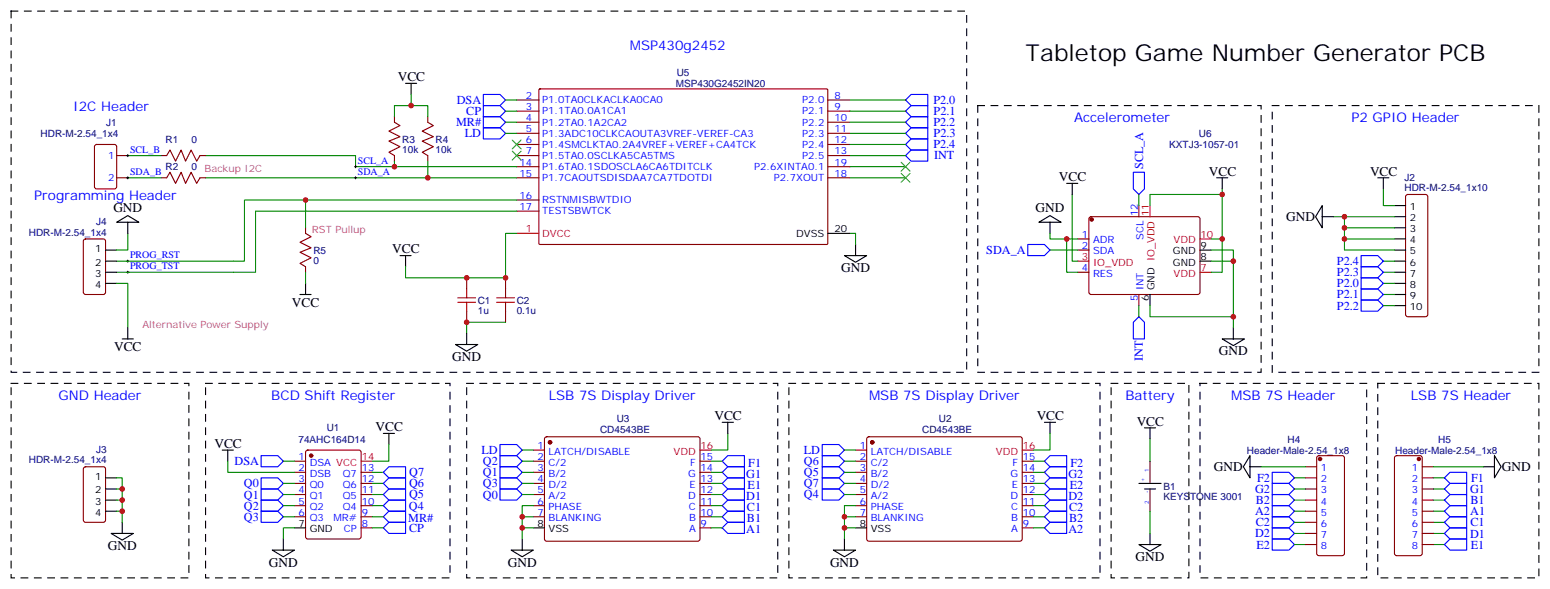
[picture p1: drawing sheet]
<svg xmlns="http://www.w3.org/2000/svg" width="492mm" height="187mm" viewBox="0 0 492 187" stroke-linecap="round" stroke-linejoin="round" font-family="sans-serif">
<g fill="none" stroke="#870000" stroke-width=".35">
<path d="M125.2 37v1.8l1.8 1.1-3.5 1.7 3.5 1.8-3.5 1.4 3.5 1.8-3.5 1.7 1.7 1.1v1.8M135.8 37v1.8l1.8 1.1-3.5 1.7 3.5 1.8-3.5 1.4 3.5 1.8-3.5 1.7 1.7 1.1v1.8M164 31.8h7.1M164 35.3h7.1M164 38.8h7.1M171.2 28.4l.2-.2 91.2 .1 .2 .3v48.8l-.3 .2h-91.2l-.2-.3zM262.8 31.8h7.1M262.8 35.3h7.1M262.8 38.8h7.1M30.2 46.1l.5-.2h5.6l.7 .4v13l-.4 .6-5.9 .1-.7-.5v-12.9zM37 49.4h3.6M37 56.4h3.6"/>
<path d="M51.2 49.4h1.7l1.1-1.8 1.7 3.6 1.8-3.6 1.4 3.6 1.8-3.6 1.7 3.6 1.1-1.8h1.8M51.2 56.4h1.7l1.1-1.7 1.7 3.5 1.8-3.5 1.4 3.5 1.8-3.5 1.7 3.5 1.1-1.8h1.8M164 42.3h7.1M164 45.9h7.1M164 49.4h7.1M164 52.9h7.1M164 56.4h7.1M262.8 42.3h7.1M262.8 45.9h7.1M262.8 49.4h7.1M262.8 52.9h7.1M262.8 56.4h7.1"/>
<path d="M26.7 76.1l.5-.3h5.6l.7 .5v16.5l-.4 .6-5.9 .1-.7-.5v-16.4zM97 72.3v1.8l1.8 1-3.6 1.8 3.6 1.8-3.6 1.4 3.6 1.7-3.6 1.8 1.8 1.1v1.7M164 63.5h7.1M164 67h7.1M342.2 75.8h3.5M342.2 79.4h3.5M346 69l.4-.2h33.9l.5 .2 .2 .5-.1 23.6-.6 .4-34.1-.1-.5-.6v-23.3zM361.6 65.3v3.5M446.5 61.9l.5-.2h5.6l.5 .2 .2 .5v37.4l-.2 .5-.5 .2h-5.6l-.5-.2-.2-.5v-37.4zM148.2 88.2v3.5M148.2 98.8v3.5M160.5 88.2v3.5"/>
<path d="M160.5 98.8v3.5M342.2 86.4h3.5M361.6 93.5v3.5M173.1 138.8l.5-.2 48.2 .1 .4 .6v32.1l-.7 .4-48.2-.1-.4-.6v-31.8zM275.4 138.8l.5-.2 48.2 .1 .5 .6-.1 32.1-.7 .4-48.2-.1-.4-.6v-31.8zM26.7 148.4l.5-.2h5.6l.7 .4v16.5l-.4 .7h-5.9l-.7-.5v-16.4zM93.5 146.4h3.5M93.5 149.9h3.5M93.5 153.5h3.5M93.5 157h3.5M97.2 143.1l.5-.2h16.2l.7 .4 .1 27.1-.5 .6-16.5 .1-.6-.5-.1-27zM114.7 149.9h3.5"/>
<path d="M114.7 153.5h3.5M114.7 157h3.5M169.3 146.4h3.6M169.3 149.9h3.6M169.3 153.5h3.6M169.3 157h3.6M169.3 142.9h3.6M222.2 146.4h3.6M222.2 149.9h3.6M222.2 153.5h3.6M222.2 157h3.6M271.6 146.4h3.6"/>
<path d="M271.6 149.9h3.6M271.6 153.5h3.6M271.6 157h3.6M271.6 142.9h3.6M324.6 146.4h3.5M324.6 149.9h3.5M324.6 153.5h3.5M324.6 157h3.5M365.1 146.4v7.1M365.1 155.2v7.1M414.5 148.2h3.5M414.5 151.7h3.5"/>
<path d="M414.5 155.2h3.5M414.5 158.7h3.5M418.3 144.8l.4-.2h7.5l.6 .5 .1 30.6-.5 .6-7.7 .1-.6-.5-.1-30.6zM443 144.8l.4-.2h7.4l.7 .5 .1 30.6-.5 .6-7.7 .1-.6-.5-.1-30.6zM451.6 148.2h3.5M451.6 151.7h3.5M451.6 155.2h3.5M451.6 158.7h3.5M93.5 160.5h3.5M93.5 164h3.5M114.7 160.5h3.5M114.7 164h3.5"/>
<path d="M114.7 167.6h3.5M169.3 160.5h3.6M169.3 164h3.6M222.2 160.5h3.6M222.2 164h3.6M222.2 167.6h3.6M271.6 160.5h3.6M271.6 164h3.6M324.6 160.5h3.5M324.6 164h3.5M324.6 167.6h3.5M414.5 162.3h3.5"/>
<path d="M414.5 165.8h3.5M414.5 169.3h3.5M414.5 172.9h3.5M451.6 162.3h3.5M451.6 165.8h3.5M451.6 169.3h3.5M451.6 172.9h3.5"/>
</g>
<g fill="#870000" stroke="#870000" stroke-width=".35">
<circle cx="98.8" cy="144.6" r=".53"/>
<circle cx="276.9" cy="140.4" r=".53"/>
<circle cx="174.6" cy="140.4" r=".53"/>
<circle cx="419.1" cy="145.7" r=".53"/>
<circle cx="450.5" cy="145.7" r=".53"/>
<circle cx="346.6" cy="69.7" r=".53"/>
</g>
<g fill="none" stroke="#000" stroke-width=".35">
<path d="M128.8 26.5h3.5M130.5 26.5v3.5M338.7 58.2h3.5M340.4 58.2v3.5M386.3 56.4h3.5M388.1 56.4v3.6M437.4 56.4h3.6M439.2 56.4v3.6M33.5 79.4h3.5M37 70.6l3.6-2.2 3.5 2.2zM40.6 70.6v3.5M262.8 74.1h7.1"/>
<path d="M271.6 77.6v3.5M329.8 70.6l3.6-2.2 3.5 2.2zM333.4 70.6v3.5M381 79.4h3.5M419.8 65.3v7l-2.1-3.5zM419.8 68.8h3.5M442.7 79.4h3.6M442.7 65.3h3.6M442.7 68.8h3.6M442.7 72.3h3.6M442.7 75.8h3.6M33.5 82.9h3.5"/>
<path d="M33.5 86.4h3.5M33.5 90h3.5M95.2 93.5h3.6M97 90v3.5M127 81.1h3.5M128.8 81.1v3.6M268.1 81.1h7.1l-3.6 2.2zM365.1 93.5v3.5M381 82.9h3.5M442.7 82.9h3.6M442.7 86.4h3.6M442.7 90h3.6"/>
<path d="M442.7 93.5h3.6M442.7 97h3.6M38.8 107.6h3.5M40.6 104.1v3.5M144.6 109.4h7.1l-3.5 2.1zM148.2 105.8v3.6M388.1 107.6h7l-3.5 2.1zM391.6 104.1v3.5M121.7 137.6h3.5M123.5 137.6v3.5M229.3 134.1h3.5M231.1 134.1v3.5"/>
<path d="M331.6 134.1h3.5M333.4 134.1v3.5M363.4 135.8h3.5M365.1 135.8v3.5M33.5 155.2h3.5M33.5 151.7h3.5M33.5 158.7h3.5M70.6 142.9h3.5M72.3 142.9v3.5M361.6 153.5h7.1M363.4 155.2h3.5M396.9 144.6v7.1l-2.1-3.5z"/>
<path d="M396.9 148.2h3.5M471 148.2h3.5M474.5 144.6l2.1 3.6-2.1 3.5zM33.5 162.3h3.5M35.3 169.3h7l-3.5 2.1zM38.8 165.8v3.5M86.4 174.6h7.1l-3.5 2.1zM90 171.1v3.5M93.5 167.6h3.5M162.3 174.6h7l-3.5 2.1zM165.8 171.1v3.5M169.3 167.6h3.6"/>
<path d="M264.6 174.6h7l-3.5 2.1zM268.1 171.1v3.5M271.6 167.6h3.6M361.6 172.9h7.1l-3.6 2.1zM365.1 169.3v3.6"/>
</g>
<path d="M164 74.1h7.1M365.1 65.3v3.5M381 75.8h3.5M342.2 82.9h3.5M381 86.4h3.5M114.7 146.4h3.5M222.2 142.9h3.6M324.6 142.9h3.5" fill="none" stroke="#f00" stroke-width=".35"/>
<g fill="none" stroke="#00f" stroke-width=".35">
<path d="M153.5 30h5.2l1.8 1.8-1.8 1.7h-5.2zM153.5 33.5h5.2l1.8 1.8-1.8 1.7h-5.2zM153.5 37h5.2l1.8 1.8-1.8 1.8h-5.2zM287.5 31.8l1.8-1.8h5.3v3.5h-5.3zM287.5 38.8l1.8-1.8h5.3v3.6h-5.3zM289.3 33.5h5.3v3.5h-5.3l-1.8-1.7zM153.5 40.6h5.2l1.8 1.7-1.8 1.8h-5.2zM287.5 49.4l1.8-1.8h5.3v3.6h-5.3zM289.3 40.6h5.3v3.5h-5.3l-1.8-1.8zM289.3 44.1h5.3v3.5h-5.3l-1.8-1.7zM359.8 54.7h3.6v5.3l-1.8 1.7-1.8-1.7zM326.3 77.6h5.3l1.8 1.8-1.8 1.7h-5.3z"/>
<path d="M432.2 95.2h5.2l1.8 1.8-1.8 1.8h-5.2zM432.2 91.7h5.2l1.8 1.8-1.8 1.7h-5.2zM432.2 88.2h5.2l1.8 1.8-1.8 1.7h-5.2zM432.2 84.7h5.2l1.8 1.7-1.8 1.8h-5.2zM432.2 81.1h5.2l1.8 1.8-1.8 1.8h-5.2zM361.6 100.5l1.8 1.8v5.3h-3.6v-5.3zM82.9 151.7h5.3l1.8 1.8-1.8 1.7h-5.3zM82.9 155.2h5.3l1.8 1.8-1.8 1.7h-5.3zM82.9 158.7h5.3l1.8 1.8-1.8 1.8h-5.3zM82.9 144.6h5.3l1.8 1.8-1.8 1.8h-5.3zM123.5 158.7h5.3v3.6h-5.3l-1.8-1.8zM123.5 155.2h5.3v3.5h-5.3l-1.8-1.7z"/>
<path d="M123.5 151.7h5.3v3.5h-5.3l-1.8-1.7zM123.5 148.2h5.3v3.5h-5.3l-1.8-1.8zM158.7 155.2h5.3l1.8 1.8-1.8 1.7h-5.3zM158.7 148.2h5.3l1.8 1.7-1.8 1.8h-5.3zM158.7 144.6h5.3l1.8 1.8-1.8 1.8h-5.3zM158.7 151.7h5.3l1.8 1.8-1.8 1.7h-5.3zM158.7 141.1h5.3l1.8 1.8-1.8 1.7h-5.3zM231.1 158.7h5.3v3.6h-5.3l-1.8-1.8zM231.1 144.6h5.3v3.6h-5.3l-1.8-1.8zM231.1 148.2h5.3v3.5h-5.3l-1.8-1.8zM231.1 151.7h5.3v3.5h-5.3l-1.8-1.7zM231.1 155.2h5.3v3.5h-5.3l-1.8-1.7z"/>
<path d="M261.1 151.7h5.2l1.8 1.8-1.8 1.7h-5.2zM261.1 144.6h5.2l1.8 1.8-1.8 1.8h-5.2zM261.1 148.2h5.2l1.8 1.7-1.8 1.8h-5.2zM261.1 155.2h5.2l1.8 1.8-1.8 1.7h-5.2zM261.1 141.1h5.2l1.8 1.8-1.8 1.7h-5.2zM333.4 155.2h5.3v3.5h-5.3l-1.8-1.7zM333.4 151.7h5.3v3.5h-5.3l-1.8-1.7zM333.4 148.2h5.3v3.5h-5.3l-1.8-1.8zM333.4 144.6h5.3v3.6h-5.3l-1.8-1.8zM333.4 158.7h5.3v3.6h-5.3l-1.8-1.8zM403.9 153.5h5.3l1.8 1.7-1.8 1.8h-5.3zM403.9 149.9h5.3l1.8 1.8-1.8 1.8h-5.3z"/>
<path d="M403.9 157h5.3l1.8 1.7-1.8 1.8h-5.3zM460.4 157h5.3v3.5h-5.3l-1.8-1.8zM460.4 149.9h5.3v3.6h-5.3l-1.8-1.8zM460.4 153.5h5.3v3.5h-5.3l-1.8-1.8zM82.9 162.3h5.3l1.8 1.7-1.8 1.8h-5.3zM123.5 162.3h5.3v3.5h-5.3l-1.8-1.8zM123.5 165.8h5.3v3.5h-5.3l-1.8-1.7zM231.1 162.3h5.3v3.5h-5.3l-1.8-1.8zM231.1 165.8h5.3v3.5h-5.3l-1.8-1.7zM333.4 165.8h5.3v3.5h-5.3l-1.8-1.7zM333.4 162.3h5.3v3.5h-5.3l-1.8-1.8zM403.9 171.1h5.3l1.8 1.8-1.8 1.7h-5.3z"/>
<path d="M403.9 167.6h5.3l1.8 1.7-1.8 1.8h-5.3zM403.9 164h5.3l1.8 1.8-1.8 1.8h-5.3zM403.9 160.5h5.3l1.8 1.8-1.8 1.7h-5.3zM460.4 160.5h5.3v3.5h-5.3l-1.8-1.7zM460.4 164h5.3v3.6h-5.3l-1.8-1.8zM460.4 167.6h5.3v3.5h-5.3l-1.8-1.8zM460.4 171.1h5.3v3.5h-5.3l-1.8-1.7z"/>
</g>
<g fill="none" stroke="#008700" stroke-width=".35">
<path d="M130.5 30v3.5h-5.3v3.5M130.5 33.5h5.3v3.5M160.5 31.8h3.5M160.5 38.8h3.5M160.5 35.3h3.5M269.9 31.8h17.6M269.9 38.8h17.6M269.9 35.3h17.6M40.6 56.4h10.6M40.6 49.4h10.6M65.3 49.4h47.6v3.5h51.1M65.3 56.4h98.7"/>
<path d="M125.2 51.2v1.7M135.8 51.2v5.2M160.5 42.3h3.5M269.9 56.4h17.6M269.9 49.4h17.6M269.9 45.9h17.6M269.9 42.3h17.6M269.9 52.9h17.6M388.1 60v15.8M439.2 60v5.3h3.5M40.6 74.1v5.3h-3.6M97 63.5v8.8"/>
<path d="M164 74.1h-3.5v14.1h-31.7v-3.5M164 67h-82.9v19.4h-44.1M164 63.5h-86.4v19.4h-40.6M269.9 74.1h1.7v3.5M333.4 74.1v1.7h8.8M333.4 79.4h8.8M338.7 75.8v10.6h3.5M340.4 61.7v21.2h1.8M361.6 61.7v3.6M384.5 79.4h7.1v24.7M384.5 75.8h3.6v10.6h-3.6M388.1 61.7h-23v3.6"/>
<path d="M423.3 68.8h19.4M426.9 68.8v3.5h15.8M426.9 72.3v3.5h15.8M426.9 75.8v3.6h15.8M37 90h3.6v14.1M97 86.4v3.6M361.6 97v3.5M365.1 97v3.5h26.5M384.5 82.9h7.1M439.2 82.9h3.5M439.2 86.4h3.5M439.2 90h3.5"/>
<path d="M439.2 93.5h3.5M439.2 97h3.5M160.5 102.3h-12.3v3.5M231.1 137.6v5.3h-5.3M333.4 137.6v5.3h-5.3M365.1 139.3v7.1M37 151.7h1.8v10.6h-1.8M37 158.7h1.8M37 155.2h1.8M72.3 146.4v3.5h21.2M90 153.5h3.5M90 157h3.5"/>
<path d="M90 146.4h3.5M118.2 149.9h3.5M118.2 153.5h3.5M118.2 157h3.5M123.5 141.1v5.3h-5.3M165.8 149.9h3.5M165.8 153.5h3.5M165.8 157h3.5M165.8 146.4h3.5M165.8 142.9h3.5M225.8 149.9h3.5M225.8 153.5h3.5"/>
<path d="M225.8 157h3.5M225.8 146.4h3.5M268.1 149.9h3.5M268.1 153.5h3.5M268.1 157h3.5M268.1 146.4h3.5M268.1 142.9h3.5M328.1 149.9h3.5M328.1 153.5h3.5M328.1 157h3.5M328.1 146.4h3.5M400.4 148.2h14.1"/>
<path d="M411 158.7h3.5M411 155.2h3.5M411 151.7h3.5M455.1 158.7h3.5M455.1 155.2h3.5M455.1 151.7h3.5M455.1 148.2h15.9M38.8 162.3v3.5M90 160.5h3.5M90 164h3.5M93.5 167.6h-3.5v3.5M118.2 160.5h3.5"/>
<path d="M118.2 164h3.5M118.2 167.6h3.5M165.8 164h3.5M169.3 167.6h-3.5v3.5M169.3 160.5h-3.5v7.1M225.8 160.5h3.5M225.8 164h3.5M225.8 167.6h3.5M268.1 164h3.5M271.6 167.6h-3.5v3.5M271.6 160.5h-3.5v7.1M328.1 160.5h3.5"/>
<path d="M328.1 164h3.5M328.1 167.6h3.5M365.1 162.3v7M411 172.9h3.5M411 169.3h3.5M411 165.8h3.5M411 162.3h3.5M455.1 172.9h3.5M455.1 169.3h3.5M455.1 165.8h3.5M455.1 162.3h3.5"/>
</g>
<path d="M3.5 3.5h303.4v114.7h-303.4zM310.4 33.5h90v84.7h-90zM403.9 33.5h84.7v84.7h-84.7zM3.5 121.7h56.5v61.7h-56.5zM65.3 121.7h77.6v61.7h-77.6zM148.2 121.7h98.7v61.7h-98.7zM250.5 121.7h98.7v61.7h-98.7zM352.8 121.7h24.7v61.7h-24.7zM381 121.7h52.9v61.7h-52.9zM437.4 121.7h51.2v61.7h-51.2z" fill="none" stroke="#000" stroke-width=".35" stroke-dasharray="2.1 2.1"/>
<path d="M145.3 96h5.7M145.3 94.5h5.7M148.2 91.7v2.8M148.2 96v2.8M157.7 96h5.6M157.7 94.5h5.6M160.5 91.7v2.8M160.5 96v2.8" fill="none" stroke="#a10000" stroke-width=".35"/>
<path d="M40.2 56.4h.7M40.2 49.4h.7M40.6 49v.7M40.6 56.1v.7M112.5 56.4h.7M112.5 52.9h.7M112.9 52.6v.7M112.9 56.1v.7M40.2 86.4h.7M40.2 82.9h.7M40.6 82.5v.8M40.6 86.1v.7" fill="none" stroke="#000" stroke-width=".32"/>
<path d="M162.6 44.4l2.9 2.9M162.6 48l2.9 2.8M165.5 44.4l-2.9 2.9M165.5 48l-2.9 2.8M286.1 55l2.8 2.9M286.1 51.5l2.8 2.8M288.9 55l-2.8 2.9M288.9 51.5l-2.8 2.8" fill="none" stroke="#3c3" stroke-width=".35"/>
<g fill="#c00">
<circle cx="268.1" cy="167.6" r=".88"/>
<circle cx="268.1" cy="164" r=".88"/>
<circle cx="165.8" cy="167.6" r=".88"/>
<circle cx="165.8" cy="164" r=".88"/>
<circle cx="148.2" cy="102.3" r=".88"/>
<circle cx="125.2" cy="52.9" r=".88"/>
<circle cx="135.8" cy="56.4" r=".88"/>
<circle cx="130.5" cy="33.5" r=".88"/>
<circle cx="160.5" cy="88.2" r=".88"/>
<circle cx="148.2" cy="88.2" r=".88"/>
<circle cx="338.7" cy="75.8" r=".88"/>
<circle cx="391.6" cy="82.9" r=".88"/>
<circle cx="388.1" cy="75.8" r=".88"/>
<circle cx="388.1" cy="61.7" r=".88"/>
<circle cx="391.6" cy="100.5" r=".88"/>
<circle cx="426.9" cy="68.8" r=".88"/>
<circle cx="426.9" cy="72.3" r=".88"/>
<circle cx="426.9" cy="75.8" r=".88"/>
<circle cx="97" cy="63.5" r=".88"/>
<circle cx="38.8" cy="158.7" r=".88"/>
<circle cx="38.8" cy="155.2" r=".88"/>
<circle cx="38.8" cy="162.3" r=".88"/>
</g>
<text font-size="7.4" x="325.6" y="19.4">Tabletop Game Number Generator PCB</text>
<g font-size="4.2" fill="#00f">
<text x="200" y="15.9">MSP430g2452</text>
<text x="23.2" y="35.3">I2C Header</text>
<text x="341.1" y="38.8">Accelerometer</text>
<text x="429.1" y="38.8">P2 GPIO Header</text>
<text x="10.9" y="63.5">Programming Header</text>
<text x="18.6" y="127">GND Header</text>
<text x="86.1" y="127">BCD Shift Register</text>
<text x="174.2" y="127">LSB 7S Display Driver</text>
<text x="275.9" y="127">MSB 7S Display Driver</text>
<text x="357.3" y="127">Battery</text>
<text x="390.9" y="127">MSB 7S Header</text>
<text x="448" y="127">LSB 7S Header</text>
</g>
<g font-size="4.2">
<text x="126.3" y="25.8">VCC</text>
<text x="336.2" y="57.5">VCC</text>
<text x="383.8" y="55.7">VCC</text>
<text x="435" y="55.7">VCC</text>
<text x="36" y="67.3">GND</text>
<text x="328.8" y="67.4">GND</text>
<text x="408.3" y="70.2">GND</text>
<text x="124.5" y="80.4">VCC</text>
<text x="267.1" y="86.4">GND</text>
<text x="92.7" y="97.5">VCC</text>
<text x="36.2" y="111.6">VCC</text>
<text x="387" y="112.6">GND</text>
<text x="143.6" y="114.7">GND</text>
<text x="119.2" y="136.9">VCC</text>
<text x="226.8" y="133.3">VCC</text>
<text x="329.1" y="133.3">VCC</text>
<text x="360.9" y="135.1">VCC</text>
<text x="68.1" y="142.2">VCC</text>
<text x="385.4" y="149.6">GND</text>
<text x="476.8" y="149.6">GND</text>
<text x="34.2" y="174.6">GND</text>
<text x="85.4" y="179.9">GND</text>
<text x="161.2" y="179.9">GND</text>
<text x="263.5" y="179.9">GND</text>
<text x="360.5" y="178.2">GND</text>
</g>
<g font-size="3.9" fill="#00f">
<text x="145" y="33">DSA</text>
<text x="296.3" y="33">P2.0</text>
<text x="144.8" y="40.1">MR#</text>
<text x="148.1" y="36.5">CP</text>
<text x="296.3" y="40.1">P2.2</text>
<text x="296.4" y="36.5">P2.1</text>
<text x="147.6" y="43.6">LD</text>
<text x="296.3" y="47.1">P2.4</text>
<text x="296.4" y="43.6">P2.3</text>
<text x="296.6" y="50.6">INT</text>
<text x="363" y="53.7" transform="rotate(-90 363 53.7)">SCL_A</text>
<text x="313.2" y="80.6">SDA_A</text>
<text x="424.5" y="87.7">P2.3</text>
<text x="424.5" y="84.2">P2.4</text>
<text x="424.5" y="94.7">P2.1</text>
<text x="424.5" y="91.2">P2.0</text>
<text x="424.5" y="98.3">P2.2</text>
<text x="362.9" y="114.6" transform="rotate(-90 362.9 114.6)">INT</text>
<text x="74.5" y="147.7">DSA</text>
<text x="152.9" y="144.1">LD</text>
<text x="153.3" y="147.7">Q2</text>
<text x="237.6" y="148.2">F1</text>
<text x="255.2" y="144.1">LD</text>
<text x="255.2" y="147.6">Q6</text>
<text x="339.9" y="148.2">F2</text>
<text x="77.5" y="154.7">Q0</text>
<text x="129.9" y="154.7">Q6</text>
<text x="129.9" y="151.2">Q7</text>
<text x="153.3" y="151.2">Q1</text>
<text x="153.3" y="154.7">Q3</text>
<text x="236.9" y="151.7">G1</text>
<text x="237.3" y="155.2">E1</text>
<text x="255.2" y="154.7">Q7</text>
<text x="255.2" y="151.2">Q5</text>
<text x="339.2" y="151.7">G2</text>
<text x="339.7" y="155.2">E2</text>
<text x="399.2" y="153">F2</text>
<text x="467.1" y="153">F1</text>
<text x="77.5" y="158.3">Q1</text>
<text x="77.5" y="161.8">Q2</text>
<text x="129.8" y="161.7">Q4</text>
<text x="129.9" y="158.2">Q5</text>
<text x="153.3" y="158.3">Q0</text>
<text x="236.9" y="158.7">D1</text>
<text x="255.3" y="158.2">Q4</text>
<text x="339.2" y="158.7">D2</text>
<text x="398.5" y="156.5">G2</text>
<text x="398.7" y="160">B2</text>
<text x="466.8" y="156.5">G1</text>
<text x="466.9" y="160.1">B1</text>
<text x="77.5" y="165.3">Q3</text>
<text x="129.6" y="165.8">MR#</text>
<text x="237.2" y="165.8">B1</text>
<text x="237.2" y="162.3">C1</text>
<text x="339.5" y="162.3">C2</text>
<text x="339.5" y="165.8">B2</text>
<text x="398.5" y="163.5">A2</text>
<text x="398.7" y="167.1">C2</text>
<text x="466.8" y="163.6">A1</text>
<text x="466.9" y="167.1">C1</text>
<text x="129.9" y="168.8">CP</text>
<text x="236.9" y="169.3">A1</text>
<text x="339.2" y="169.3">A2</text>
<text x="398.5" y="170.6">D2</text>
<text x="466.8" y="170.6">D1</text>
<text x="398.9" y="174.1">E2</text>
<text x="467" y="174.2">E1</text>
</g>
<g font-size="3.2" fill="#000080">
<text x="214.9" y="24">U5</text>
<text x="214.6" y="27.6">MSP430G2452IN20</text>
<text x="33.7" y="40">J1</text>
<text x="12.9" y="43.4">HDR-M-2.54_1x4</text>
<text x="52.6" y="45.3">R1</text>
<text x="60.8" y="45.3">0</text>
<text x="127.7" y="45.2">R3</text>
<text x="138.3" y="45.2">R4</text>
<text x="371.2" y="47">KXTJ3-1057-01</text>
<text x="380.7" y="43.5">U6</text>
<text x="127.7" y="48.4">10k</text>
<text x="138.3" y="48.4">10k</text>
<text x="52.6" y="54.1">R2</text>
<text x="60.8" y="54.1">0</text>
<text x="445.9" y="57.5">J2</text>
<text x="445.9" y="60.7">HDR-M-2.54_1x10</text>
<text x="30.5" y="71.6">J4</text>
<text x="9.1" y="74.8">HDR-M-2.54_1x4</text>
<text x="99.5" y="83.7">0</text>
<text x="99.5" y="80.5">R5</text>
<text x="151.7" y="99.6">1u</text>
<text x="151.7" y="96.4">C1</text>
<text x="164" y="99.6">0.1u</text>
<text x="164" y="96.4">C2</text>
<text x="103.7" y="137">U1</text>
<text x="190.5" y="137.6">CD4543BE</text>
<text x="195.8" y="134.1">U3</text>
<text x="292.8" y="137.6">CD4543BE</text>
<text x="298.1" y="134.1">U2</text>
<text x="30.5" y="143.9">J3</text>
<text x="94.8" y="140.5">74AHC164D14</text>
<text x="408.8" y="140.5">H4</text>
<text x="456.7" y="140.5">H5</text>
<text x="9.1" y="147.1">HDR-M-2.54_1x4</text>
<text x="395.9" y="144">Header-Male-2.54_1x8</text>
<text x="443" y="144">Header-Male-2.54_1x8</text>
<text x="369.4" y="155.5">B1</text>
<text x="369.4" y="158.6">KEYSTONE 3001</text>
</g>
<g font-size="3.2" fill="#00f">
<text x="167" y="31.4">2</text>
<text x="167" y="34.9">3</text>
<text x="172.2" y="32.8">P1.0TA0CLKACLKA0CA0</text>
<text x="254.7" y="32.8">P2.0</text>
<text x="264.9" y="31.4">8</text>
<text x="264.9" y="34.9">9</text>
<text x="167" y="38.5">4</text>
<text x="167" y="42">5</text>
<text x="172.2" y="36.3">P1.1TA0.0A1CA1</text>
<text x="172.2" y="39.9">P1.2TA0.1A2CA2</text>
<text x="254.7" y="36.3">P2.1</text>
<text x="254.7" y="39.9">P2.2</text>
<text x="264.9" y="38.5">10</text>
<text x="264.9" y="42">11</text>
<text x="167" y="45.5">6</text>
<text x="172.2" y="43.4">P1.3ADC10CLKCAOUTA3VREF-VEREF-CA3</text>
<text x="172.2" y="46.9">P1.4SMCLKTA0.2A4VREF+VEREF+CA4TCK</text>
<text x="254.7" y="43.4">P2.3</text>
<text x="254.7" y="46.9">P2.4</text>
<text x="264.9" y="45.5">12</text>
<text x="34.3" y="50.4">1</text>
<text x="41.3" y="48.5">SCL_B</text>
<text x="113.6" y="52">SCL_A</text>
<text x="164.9" y="52.6">14</text>
<text x="167" y="49">7</text>
<text x="172.2" y="50.4">P1.5TA0.0SCLKA5CA5TMS</text>
<text x="172.2" y="54">P1.6TA0.1SDOSCLA6CA6TDITCLK</text>
<text x="239.5" y="54">P2.6XINTA0.1</text>
<text x="254.7" y="50.4">P2.5</text>
<text x="264.9" y="49">13</text>
<text x="264.9" y="52.6">19</text>
<text x="34.3" y="57.5">2</text>
<text x="41.3" y="55.6">SDA_B</text>
<text x="113.6" y="55.6">SDA_A</text>
<text x="164.9" y="56.1">15</text>
<text x="172.2" y="57.5">P1.7CAOUTSDISDAA7CA7TDOTDI</text>
<text x="245.7" y="57.5">P2.7XOUT</text>
<text x="264.9" y="56.1">18</text>
<text x="164.9" y="63.1">16</text>
<text x="172.2" y="64.6">RSTNMISBWTDIO</text>
<text x="164.9" y="66.7">17</text>
<text x="172.2" y="68.1">TESTSBWTCK</text>
<text x="361.2" y="68.6" transform="rotate(-90 361.2 68.6)">12</text>
<text x="343.5" y="75.5">1</text>
<text x="347" y="77.3">ADR</text>
<text x="363" y="76.2" transform="rotate(-90 363 76.2)">SCL</text>
<text x="41.3" y="82">PROG_RST</text>
<text x="343.5" y="79">2</text>
<text x="347" y="80.8">SDA</text>
<text x="41.3" y="85.5">PROG_TST</text>
<text x="343.5" y="86.1">4</text>
<text x="347" y="87.8">RES</text>
<text x="361.2" y="95.7" transform="rotate(-90 361.2 95.7)">5</text>
<text x="363" y="92.2" transform="rotate(-90 363 92.2)">INT</text>
<text x="170.7" y="142.5">1</text>
<text x="273" y="142.5">1</text>
<text x="94.8" y="146">1</text>
<text x="94.8" y="149.6">2</text>
<text x="98.3" y="147.8">DSA VCC</text>
<text x="114.8" y="149.6">13</text>
<text x="170.7" y="146">2</text>
<text x="170.7" y="149.6">3</text>
<text x="174.2" y="144.3">LATCH/DISABLE</text>
<text x="174.2" y="147.8">C/2</text>
<text x="219.1" y="147.8">F</text>
<text x="222.4" y="149.6">14</text>
<text x="222.4" y="146">15</text>
<text x="273" y="146">2</text>
<text x="273" y="149.6">3</text>
<text x="276.5" y="144.3">LATCH/DISABLE</text>
<text x="276.5" y="147.8">C/2</text>
<text x="321.4" y="147.8">F</text>
<text x="324.7" y="149.6">14</text>
<text x="324.7" y="146">15</text>
<text x="419.3" y="149.6">1</text>
<text x="448.2" y="149.6">1</text>
<text x="94.8" y="153.1">3</text>
<text x="98.3" y="151.3">DSB</text>
<text x="98.3" y="154.9">Q0</text>
<text x="108.8" y="154.9">Q6</text>
<text x="108.8" y="151.3">Q7</text>
<text x="114.8" y="153.1">12</text>
<text x="170.7" y="153.1">4</text>
<text x="174.2" y="151.3">B/2</text>
<text x="174.2" y="154.9">D/2</text>
<text x="218.5" y="151.3">G</text>
<text x="218.9" y="154.9">E</text>
<text x="222.4" y="153.1">13</text>
<text x="273" y="153.1">4</text>
<text x="276.5" y="151.3">B/2</text>
<text x="276.5" y="154.9">D/2</text>
<text x="320.8" y="151.3">G</text>
<text x="321.2" y="154.9">E</text>
<text x="324.7" y="153.1">13</text>
<text x="419.3" y="153.1">2</text>
<text x="448.2" y="153.1">2</text>
<text x="94.8" y="156.6">4</text>
<text x="94.8" y="160.2">5</text>
<text x="98.3" y="158.4">Q1</text>
<text x="98.3" y="161.9">Q2</text>
<text x="108.8" y="161.9">Q4</text>
<text x="108.8" y="158.4">Q5</text>
<text x="114.8" y="160.2">10</text>
<text x="114.8" y="156.6">11</text>
<text x="170.7" y="156.6">5</text>
<text x="170.7" y="160.2">6</text>
<text x="174.2" y="158.4">A/2</text>
<text x="174.2" y="161.9">PHASE</text>
<text x="218.5" y="158.4">D</text>
<text x="218.7" y="161.9">C</text>
<text x="222.4" y="160.2">11</text>
<text x="222.4" y="156.6">12</text>
<text x="273" y="156.6">5</text>
<text x="273" y="160.2">6</text>
<text x="276.5" y="158.4">A/2</text>
<text x="276.5" y="161.9">PHASE</text>
<text x="320.8" y="158.4">D</text>
<text x="321" y="161.9">C</text>
<text x="324.7" y="160.2">11</text>
<text x="324.7" y="156.6">12</text>
<text x="419.3" y="156.6">3</text>
<text x="419.3" y="160.2">4</text>
<text x="448.2" y="156.6">3</text>
<text x="448.2" y="160.2">4</text>
<text x="94.8" y="163.7">6</text>
<text x="98.3" y="165.5">Q3</text>
<text x="105.9" y="165.5">MR#</text>
<text x="114.8" y="167.2">8</text>
<text x="114.8" y="163.7">9</text>
<text x="170.7" y="163.7">7</text>
<text x="174.2" y="165.5">BLANKING</text>
<text x="218.8" y="165.5">B</text>
<text x="222.4" y="167.2">9</text>
<text x="222.4" y="163.7">10</text>
<text x="273" y="163.7">7</text>
<text x="276.5" y="165.5">BLANKING</text>
<text x="321.1" y="165.5">B</text>
<text x="324.7" y="167.2">9</text>
<text x="324.7" y="163.7">10</text>
<text x="419.3" y="163.7">5</text>
<text x="419.3" y="167.2">6</text>
<text x="448.2" y="163.7">5</text>
<text x="448.2" y="167.2">6</text>
<text x="109.2" y="169">CP</text>
<text x="218.8" y="169">A</text>
<text x="321.1" y="169">A</text>
<text x="419.3" y="170.7">7</text>
<text x="448.2" y="170.7">7</text>
<text x="419.3" y="174.3">8</text>
<text x="448.2" y="174.3">8</text>
</g>
<g font-size="3.2" fill="#c0c">
<text x="64.9" y="54.7">Backup I2C</text>
<text x="99.1" y="74.1">RST Pullup</text>
<text x="45.2" y="104.1">Alternative Pow</text>
<text x="70.1" y="104.1">er Supply</text>
</g>
<g font-size="3.2" fill="#f00">
<text x="364.8" y="68.6" transform="rotate(-90 364.8 68.6)">11</text>
<text x="167" y="73.7">1</text>
<text x="172.2" y="75.1">DVCC</text>
<text x="372.6" y="77.3">VDD</text>
<text x="381.2" y="75.5">10</text>
<text x="343.5" y="82.5">3</text>
<text x="347" y="84.3">IO_VDD</text>
<text x="372.6" y="87.8">VDD</text>
<text x="381.2" y="86.1">7</text>
<text x="222.4" y="142.5">16</text>
<text x="324.7" y="142.5">16</text>
<text x="114.8" y="146">14</text>
<text x="213.9" y="144.3">VDD</text>
<text x="316.2" y="144.3">VDD</text>
</g>
<g font-size="3.2">
<text x="447.6" y="66.7">1</text>
<text x="447.6" y="70.2">2</text>
<text x="252.8" y="75.1">DVSS</text>
<text x="264.9" y="73.7">20</text>
<text x="447.6" y="73.7">3</text>
<text x="447.6" y="77.3">4</text>
<text x="30.2" y="80.1">1</text>
<text x="372.4" y="80.8">GND</text>
<text x="381.2" y="82.5">8</text>
<text x="381.2" y="79">9</text>
<text x="447.6" y="80.8">5</text>
<text x="30.2" y="84.3">2</text>
<text x="30.2" y="87.8">3</text>
<text x="372.4" y="84.3">GND</text>
<text x="447.6" y="84.3">6</text>
<text x="447.6" y="87.8">7</text>
<text x="30.2" y="91.4">4</text>
<text x="364.8" y="95.7" transform="rotate(-90 364.8 95.7)">6</text>
<text x="366.5" y="92.2" transform="rotate(-90 366.5 92.2)">GND IO_VDD</text>
<text x="447.6" y="91.4">8</text>
<text x="447.6" y="94.9">9</text>
<text x="447.6" y="98.4">10</text>
<text x="30.2" y="152.4">1</text>
<text x="30.2" y="156.6">2</text>
<text x="30.2" y="160.2">3</text>
<text x="30.2" y="163.7">4</text>
<text x="94.8" y="167.2">7</text>
<text x="170.7" y="167.2">8</text>
<text x="273" y="167.2">8</text>
<text x="98.3" y="169">GND</text>
<text x="174.2" y="169">VSS</text>
<text x="276.5" y="169">VSS</text>
</g>
<g font-size="1.8" fill="#00f">
<text x="364.8" y="149.9" transform="rotate(-90 364.8 149.9)">1</text>
<text x="363.4" y="153.1" transform="rotate(-90 363.4 153.1)">+</text>
<text x="364.8" y="159.9" transform="rotate(-90 364.8 159.9)">2</text>
<text x="364.8" y="156.6" transform="rotate(-90 364.8 156.6)">-</text>
</g>
</svg>
